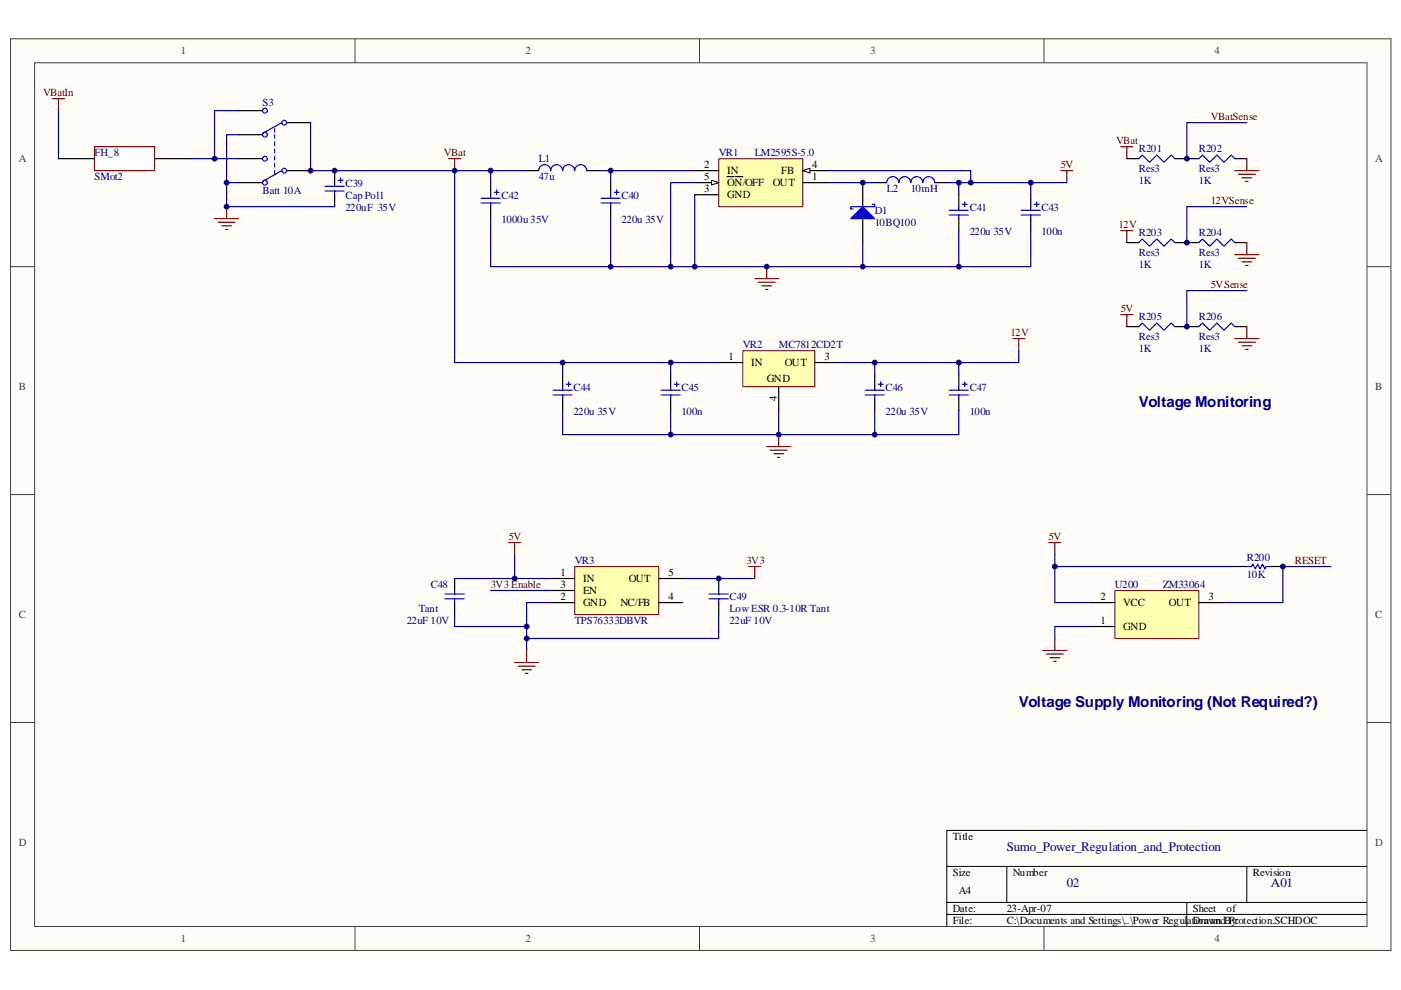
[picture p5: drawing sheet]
<svg xmlns="http://www.w3.org/2000/svg" width="297mm" height="210mm" viewBox="0 0 297 210" stroke-linecap="round" stroke-linejoin="round" font-family="sans-serif">
<path d="M2.3 8.3h292.6v193.3h-292.6z" fill="#fffcf8"/>
<path d="M2.2 8.2h292.7v193.4h-292.7z" fill="none" stroke="#404040" stroke-width=".21"/>
<path d="M7.4 13.3h282.4v183.2h-282.4z" fill="#fffcf8"/>
<g fill="none" stroke="#404040" stroke-width=".21">
<path d="M7.3 13.3h282.5v183.2h-282.5zM75.3 8.2v5.1M148.3 8.2v5.1M221.3 8.2v5.1M2.2 56.6h5.1M289.8 56.6h5.1M2.2 104.9h5.1M289.8 104.9h5.1M2.2 153.2h5.1M289.8 153.2h5.1M75.3 196.5v5.1M148.3 196.5v5.1"/>
<path d="M221.3 196.5v5.1"/>
</g>
<path d="M289.8 176.1h-89.1v20.4M200.7 183.8h89.1M200.7 191.4h89.1M200.7 194h89.1M213.5 183.8v7.6M251.6 191.4v5.1M264.3 183.8v7.6" fill="none" stroke="#000" stroke-width=".21"/>
<path d="M95.1 33.7h2.6M96.4 33.7v2.5M222.4 115.1h2.5M223.6 115.1v2.5M221.1 138h5.1M221.8 138.7h3.6M222.6 139.5h2.1M223.6 135.4v2.6M223.4 140.3h.5" fill="none" stroke="#800000" stroke-width=".25"/>
<path d="M223.6 117.6v10.2h7.7M223.6 120.2h38.2M231.3 132.9h-7.7v2.5M282.2 120.2h-10.2v7.6h-12.7" fill="none" stroke="#000080" stroke-width=".25"/>
<path d="M261.8 120.2h2.5M269.4 120.2h2.6" fill="none" stroke="#000" stroke-width=".25"/>
<path d="M264.3 120.2h1.1l.2-.5 .5 1 .6-1 .5 1 .5-1 .5 1 .2-.5h1" fill="none" stroke="#00f" stroke-width=".25"/>
<path d="M236.4 125.3h17.8v10.1h-17.8z" fill="#ffffb0"/>
<path d="M236.4 125.3h17.8v10.1h-17.8z" fill="none" stroke="#800000" stroke-width=".21"/>
<path d="M238.9 33.7h2.5M249.1 33.7h5.1M261.8 33.7h2.5M238.9 51.5h2.5M249.1 51.5h5.1M261.8 51.5h2.5M238.9 69.3h2.5M249.1 69.3h5.1M261.8 69.3h2.5M231.3 127.8h5.1M231.3 132.9h5.1M254.2 127.8h5.1" fill="none" stroke="#000" stroke-width=".25"/>
<g fill="none" stroke="#800000" stroke-width=".25">
<path d="M237.6 31.1h2.6M238.9 31.1v2.6M261.8 36.2h5.1M262.6 37h3.5M263.3 37.7h2.1M264.1 38.5h.5M264.3 33.7v2.5M237.6 48.9h2.6M238.9 48.9v2.6M261.8 54h5.1M262.6 54.8h3.5M263.3 55.5h2.1"/>
<path d="M264.1 56.3h.5M264.3 51.5v2.5M237.6 66.7h2.6M238.9 66.7v2.6M261.8 71.8h5.1M262.6 72.6h3.5M263.3 73.3h2.1M264.1 74.1h.5M264.3 69.3v2.5"/>
</g>
<path d="M241.4 33.7l.8-.8 1.5 1.5 1.6-1.5 1.5 1.5 1.5-1.5 .8 .8M254.2 33.7l.7-.8 1.6 1.5 1.5-1.5 1.5 1.5 1.5-1.5 .8 .8M241.4 51.5l.8-.8 1.5 1.5 1.6-1.5 1.5 1.5 1.5-1.5 .8 .8M254.2 51.5l.7-.8 1.6 1.5 1.5-1.5 1.5 1.5 1.5-1.5 .8 .8M241.4 69.3l.8-.8 1.5 1.5 1.6-1.5 1.5 1.5 1.5-1.5 .8 .8M254.2 69.3l.7-.8 1.6 1.5 1.5-1.5 1.5 1.5 1.5-1.5 .8 .8" fill="none" stroke="#00f" stroke-width=".25"/>
<path d="M264.3 26h-12.7v7.7M264.3 43.8h-12.7v7.7M264.3 61.6h-12.7v7.7" fill="none" stroke="#000080" stroke-width=".25"/>
<path d="M152.4 33.7h17.8v10.2h-17.8z" fill="#ffffb0"/>
<path d="M152.4 33.7h17.8v10.2h-17.8z" fill="none" stroke="#800000" stroke-width=".21"/>
<path d="M170.2 36.2h5.1" fill="none" stroke="#000" stroke-width=".25"/>
<path d="M170.2 36.2l1.5-.5v1z" fill="#fffcf8" stroke="#000" stroke-width=".21"/>
<path d="M147.3 38.7h5.1" fill="none" stroke="#000" stroke-width=".25"/>
<path d="M150.9 38.2l1.5 .5-1.5 .5z" fill="#fffcf8" stroke="#000" stroke-width=".21"/>
<g fill="none" stroke="#000" stroke-width=".25">
<path d="M104 38.7v2.6M111.7 36.2h2.5M124.4 36.2h2.5M129.5 38.7v2.6M147.3 36.2h5.1M154.2 37.5h1.5M156 37.5h1.5M170.2 38.7h5.1M182.9 38.7v5.1M185.5 38.7h2.5M198.2 38.7h2.5M104 43.8v2.6"/>
<path d="M129.5 43.8v2.6M147.3 41.3h5.1M182.9 46.4v5.1M203.3 41.3v2.5M203.3 46.4v2.5M218.5 41.3v2.5M218.5 46.4v2.5"/>
</g>
<g fill="none" stroke="#00f" stroke-width=".25">
<path d="M114.2 36.2a1.27 1.27 0 0 1 1.3-1.3 1.27 1.27 0 0 1 1.3 1.3 1.27 1.27 0 0 1 1.2-1.3 1.27 1.27 0 0 1 1.3 1.3 1.27 1.27 0 0 1 1.3-1.3 1.27 1.27 0 0 1 1.2 1.3 1.28 1.28 0 0 1 1.3-1.3 1.28 1.28 0 0 1 1.3 1.3M188 38.7a1.28 1.28 0 0 1 1.3-1.2 1.28 1.28 0 0 1 1.3 1.2 1.27 1.27 0 0 1 1.2-1.2 1.27 1.27 0 0 1 1.3 1.2 1.27 1.27 0 0 1 1.3-1.2 1.27 1.27 0 0 1 1.2 1.2 1.27 1.27 0 0 1 1.3-1.2 1.27 1.27 0 0 1 1.3 1.2M102 42.1h4.1M102 43.1h4.1M104 41.3v.8M104 43.1v.7M104.8 40.8h1M105.3 40.3v1M127.4 42.1h4.1M127.4 43.1h4.1M129.5 41.3v.8M129.5 43.1v.7"/>
<path d="M130.2 40.8h1.1M130.7 40.3v1M185 43.3h.5v.5h-5.1v.5h.5M201.2 44.6h4.1M201.2 45.6h4.1M203.3 43.8v.8M203.3 45.6v.8M204 43.3h1.1M204.6 42.8v1M216.5 44.6h4.1M216.5 45.6h4.1M218.5 43.8v.8"/>
<path d="M218.5 45.6v.8M219.3 43.3h1M219.8 42.8v1"/>
</g>
<path d="M180.4 46.4l2.5-2.6 2.6 2.6z" fill="#00f" stroke="#00f" stroke-width=".25"/>
<g fill="none" stroke="#000080" stroke-width=".25">
<path d="M111.7 36.2h-7.7v2.5M126.9 36.2h2.6M147.3 36.2h-17.8v2.5M147.3 38.7h-5.1v17.9M175.3 36.2h30.5v2.5h12.7v2.6M175.3 38.7h10.2M200.7 38.7h5.1M203.3 38.7v2.6M218.5 38.7h7.7M104 46.4v10.2h25.5M129.5 46.4v10.2h53.4v-5.1M147.3 41.3v15.3"/>
<path d="M182.9 56.6h20.4M203.3 48.9v7.7h15.2v-7.7"/>
</g>
<path d="M224.9 36.2h2.6M226.2 36.2v2.5" fill="none" stroke="#800000" stroke-width=".25"/>
<path d="M157.5 74.4h15.3v7.6h-15.3z" fill="#ffffb0"/>
<path d="M157.5 74.4h15.3v7.6h-15.3z" fill="none" stroke="#800000" stroke-width=".21"/>
<path d="M119.3 79.5v2.5M142.2 79.5v2.5M152.4 76.9h5.1M172.7 76.9h5.1M185.5 79.5v2.5M203.3 79.5v2.5M119.3 84.5v2.6M142.2 84.5v2.6M165.1 82v5.1M185.5 84.5v2.6M203.3 84.5v2.6" fill="none" stroke="#000" stroke-width=".25"/>
<path d="M96.4 36.2v40.7h56M119.3 76.9v2.6M142.2 76.9v2.6M177.8 76.9h7.7v2.6M185.5 76.9h17.8v2.6M216 74.4v2.5h-12.7M119.3 87.1v5.1h84v-5.1M142.2 87.1v5.1M165.1 87.1v5.1M185.5 87.1v5.1M144.7 122.7h15.3" fill="none" stroke="#000080" stroke-width=".25"/>
<g fill="none" stroke="#00f" stroke-width=".25">
<path d="M117.3 82.8h4M117.3 83.8h4M119.3 82v.8M119.3 83.8v.7M120.1 81.5h1M120.6 81v1M140.2 82.8h4M140.2 83.8h4M142.2 82v.8M142.2 83.8v.7M143 81.5h1M143.5 81v1"/>
<path d="M183.4 82.8h4.1M183.4 83.8h4.1M185.5 82v.8M185.5 83.8v.7M186.2 81.5h1M186.7 81v1M201.2 82.8h4.1M201.2 83.8h4.1M203.3 82v.8M203.3 83.8v.7M204 81.5h1.1M204.6 81v1"/>
</g>
<g fill="none" stroke="#800000" stroke-width=".25">
<path d="M160 59.1h5.1M160.8 59.9h3.5M162.6 56.6v2.5M161.5 60.6h2.1M162.3 61.4h.5M214.7 71.8h2.6M216 71.8v2.6M162.6 94.7h5.1M163.3 95.5h3.6M164.1 96.2h2M164.8 97h.6M165.1 92.2v2.5"/>
<path d="M107.8 115.1h2.6M109.1 115.1v2.5"/>
</g>
<path d="M121.9 120.2h17.8v10.2h-17.8z" fill="#ffffb0"/>
<path d="M121.9 120.2h17.8v10.2h-17.8z" fill="none" stroke="#800000" stroke-width=".21"/>
<g fill="none" stroke="#000" stroke-width=".25">
<path d="M50.6 38.7h5.1M50.6 33.7h5.1M50.6 28.6h5.1M50.6 23.5h5.1M60.8 36.2h5M60.8 26h5M70.9 36.2v2.5M70.9 41.3v2.5M96.4 122.7v2.5M96.4 127.8v2.5M116.8 122.7h5M116.8 127.8h5"/>
<path d="M116.8 125.2h5M139.7 122.7h5M139.7 127.8h5M152.4 122.7v2.5M152.4 127.8v2.5"/>
</g>
<path d="M40.4 33.7h10.2M50.6 38.7h-2.6v5.1h22.9M50.6 28.6h-2.6v10.1M50.6 23.5h-5.1v10.2M65.8 26v10.2h38.2M109.1 117.6v5.1h7.7M96.4 130.3v2.6h15.3M96.4 122.7h12.7M104 125.2h12.8M116.8 127.8h-5.1v10.2M152.4 130.3v5.1h-40.7" fill="none" stroke="#000080" stroke-width=".25"/>
<g fill="none" stroke="#800000" stroke-width=".25">
<path d="M11.1 20.9h2.6M12.4 20.9v2.6M45.5 46.4h5.1M46.3 47.1h3.5M47 47.9h2.1M47.8 48.7h.5M48 43.8v2.6M111.7 138v2.5M158.7 120.2h2.6M160 120.2v2.5M109.1 140.5h5.1M109.9 141.3h3.6"/>
<path d="M110.6 142h2.1M111.4 142.8h.5"/>
</g>
<g fill="none" stroke="#00f" stroke-width=".25">
<path d="M58.2 27.3v.7M58.2 28.6v.7M58.2 30.1v.8M58.2 31.6v.8M58.2 33.1v.8M58.2 34.7v.7M58.2 36.2v.8M59.8 36.2l-4.1 2.3M59.8 26l-4.1 2.3M68.9 39.5h4.1M70.9 38.7v.8M71.7 38.2h1"/>
<path d="M72.2 37.7v1M68.9 40.5h4.1M70.9 40.5v.8M94.4 126h4M94.4 127h4M96.4 125.2v.8M96.4 127v.8M150.3 126h4.1M150.3 127h4.1M152.4 125.2v.8M152.4 127v.8"/>
<circle cx="56.2" cy="28.6" r=".51"/>
<circle cx="56.2" cy="38.7" r=".51"/>
<circle cx="56.2" cy="23.5" r=".51"/>
<circle cx="56.2" cy="33.7" r=".51"/>
<circle cx="60.3" cy="26" r=".51"/>
<circle cx="60.3" cy="36.2" r=".51"/>
</g>
<path d="M20 31.1v5.1h12.8v-5.1z" fill-rule="evenodd" fill="#fff" stroke="#800000" stroke-width=".25"/>
<path d="M12.4 33.7h7.6M32.8 33.7h7.6" fill="none" stroke="#000" stroke-width=".25"/>
<path d="M12.4 23.5v10.2" fill="none" stroke="#000080" stroke-width=".25"/>
<g fill="#000080" stroke="#000080" stroke-width=".21">
<circle cx="45.5" cy="33.7" r=".51"/>
<circle cx="48" cy="43.8" r=".51"/>
<circle cx="48" cy="38.7" r=".51"/>
<circle cx="65.8" cy="36.2" r=".51"/>
<circle cx="70.9" cy="36.2" r=".51"/>
<circle cx="96.4" cy="36.2" r=".51"/>
<circle cx="104" cy="36.2" r=".51"/>
<circle cx="109.1" cy="122.7" r=".51"/>
<circle cx="111.7" cy="135.4" r=".51"/>
<circle cx="111.7" cy="132.9" r=".51"/>
<circle cx="119.3" cy="76.9" r=".51"/>
<circle cx="129.5" cy="56.6" r=".51"/>
<circle cx="129.5" cy="36.2" r=".51"/>
<circle cx="142.2" cy="92.2" r=".51"/>
<circle cx="142.2" cy="76.9" r=".51"/>
<circle cx="142.2" cy="56.6" r=".51"/>
<circle cx="147.3" cy="56.6" r=".51"/>
<circle cx="152.4" cy="122.7" r=".51"/>
<circle cx="162.6" cy="56.6" r=".51"/>
<circle cx="165.1" cy="92.2" r=".51"/>
<circle cx="182.9" cy="56.6" r=".51"/>
<circle cx="182.9" cy="38.7" r=".51"/>
<circle cx="185.5" cy="92.2" r=".51"/>
<circle cx="185.5" cy="76.9" r=".51"/>
<circle cx="203.3" cy="76.9" r=".51"/>
<circle cx="203.3" cy="56.6" r=".51"/>
<circle cx="203.3" cy="38.7" r=".51"/>
<circle cx="205.8" cy="38.7" r=".51"/>
<circle cx="218.5" cy="38.7" r=".51"/>
<circle cx="223.6" cy="120.2" r=".51"/>
<circle cx="251.6" cy="69.3" r=".51"/>
<circle cx="251.6" cy="51.5" r=".51"/>
<circle cx="251.6" cy="33.7" r=".51"/>
<circle cx="272" cy="120.2" r=".51"/>
</g>
<g font-size="3.2" fill="#000080">
<text x="241.5" y="86.4">Voltage Monitoring</text>
<text x="216" y="150">Voltage Supply Monitoring (Not Required?)</text>
</g>
<g font-size="2.8" fill="#000080">
<text x="213.5" y="180.6">Sumo_Power_Regulation_and_Protection</text>
<text x="226.2" y="188.2">02</text>
<text x="269.4" y="188.2">A01</text>
</g>
<g font-size="2.3" fill="#404040">
<text x="38.4" y="11.5">1</text>
<text x="111.4" y="11.5">2</text>
<text x="184.5" y="11.5">3</text>
<text x="257.5" y="11.5">4</text>
<text x="4" y="34.4">A</text>
<text x="291.6" y="34.4">A</text>
<text x="4" y="82.7">B</text>
<text x="291.6" y="82.7">B</text>
<text x="4" y="131">C</text>
<text x="291.6" y="131">C</text>
<text x="4" y="179.4">D</text>
<text x="291.6" y="179.4">D</text>
<text x="38.4" y="199.7">1</text>
<text x="111.4" y="199.7">2</text>
<text x="184.5" y="199.7">3</text>
<text x="257.5" y="199.7">4</text>
</g>
<g font-size="2.3" fill="#800000">
<text x="9.1" y="20.4">VBatIn</text>
<text x="256.7" y="25.5">VBatSense</text>
<text x="94.1" y="33.1">VBat</text>
<text x="224.9" y="35.6">5V</text>
<text x="236.6" y="30.5">VBat</text>
<text x="256.7" y="43.3">12VSense</text>
<text x="237.1" y="48.3">12V</text>
<text x="256.7" y="61.1">5VSense</text>
<text x="214.2" y="71.2">12V</text>
<text x="237.6" y="66.2">5V</text>
<text x="107.9" y="114.5">5V</text>
<text x="158.2" y="119.6">3V3</text>
<text x="222.4" y="114.5">5V</text>
<text x="274.5" y="119.6">RESET</text>
<text x="104" y="124.7">3V3 Enable</text>
</g>
<g font-size="2.3" fill="#000080">
<text x="55.7" y="22.4">S3</text>
<text x="20.1" y="33.1">FH_8</text>
<text x="114.2" y="34.4">L1</text>
<text x="152.4" y="33.1">VR1</text>
<text x="160" y="33.1">LM2595S-5.0</text>
<text x="241.5" y="32.3">R201</text>
<text x="254.2" y="32.3">R202</text>
<text x="20.1" y="38.2">SMot2</text>
<text x="55.7" y="41.2">Batt 10A</text>
<text x="73.2" y="39.7">C39</text>
<text x="114.2" y="38.2">47u</text>
<text x="188" y="40.7">L2</text>
<text x="193.1" y="40.7">10mH</text>
<text x="241.5" y="38.9">1K</text>
<text x="241.5" y="36.4">Res3</text>
<text x="254.2" y="38.9">1K</text>
<text x="254.2" y="36.4">Res3</text>
<text x="73.2" y="44.8">220uF 35V</text>
<text x="73.2" y="42.2">Cap Pol1</text>
<text x="106.3" y="47.3">1000u 35V</text>
<text x="106.3" y="42.2">C42</text>
<text x="131.8" y="47.3">220u 35V</text>
<text x="131.8" y="42.2">C40</text>
<text x="185.5" y="45.3">D1</text>
<text x="185.5" y="47.8">10BQ100</text>
<text x="205.6" y="44.8">C41</text>
<text x="220.8" y="44.8">C43</text>
<text x="205.6" y="49.9">220u 35V</text>
<text x="220.8" y="49.9">100n</text>
<text x="241.5" y="50.1">R203</text>
<text x="254.2" y="50.1">R204</text>
<text x="241.5" y="56.7">1K</text>
<text x="241.5" y="54.2">Res3</text>
<text x="254.2" y="56.7">1K</text>
<text x="254.2" y="54.2">Res3</text>
<text x="241.5" y="67.9">R205</text>
<text x="254.2" y="67.9">R206</text>
<text x="157.5" y="73.8">VR2</text>
<text x="165.1" y="73.8">MC7812CD2T</text>
<text x="241.5" y="74.6">1K</text>
<text x="241.5" y="72">Res3</text>
<text x="254.2" y="74.6">1K</text>
<text x="254.2" y="72">Res3</text>
<text x="121.6" y="83">C44</text>
<text x="144.5" y="83">C45</text>
<text x="187.8" y="83">C46</text>
<text x="205.6" y="83">C47</text>
<text x="121.6" y="88.1">220u 35V</text>
<text x="144.5" y="88.1">100n</text>
<text x="187.8" y="88.1">220u 35V</text>
<text x="205.6" y="88.1">100n</text>
<text x="121.9" y="119.6">VR3</text>
<text x="264.4" y="119.1">R200</text>
<text x="91.3" y="124.7">C48</text>
<text x="236.4" y="124.7">U200</text>
<text x="246.5" y="124.7">ZM33064</text>
<text x="264.4" y="122.6">10K</text>
<text x="88.8" y="129.8">Tant</text>
<text x="154.7" y="127.2">C49</text>
<text x="154.7" y="129.8">Low ESR 0.3-10R Tant</text>
<text x="86.2" y="132.3">22uF 10V</text>
<text x="121.9" y="132.3">TPS76333DBVR</text>
<text x="154.7" y="132.3">22uF 10V</text>
</g>
<g font-size="2.3">
<text x="149.3" y="35.6">2</text>
<text x="172.2" y="35.6">4</text>
<text x="149.3" y="38.2">5</text>
<text x="149.3" y="40.7">3</text>
<text x="154.2" y="39.5">ON/OFF</text>
<text x="154.2" y="42">GND</text>
<text x="154.2" y="36.9">IN</text>
<text x="163.8" y="39.5">OUT</text>
<text x="165.6" y="36.9">FB</text>
<text x="172.2" y="38.2">1</text>
<text x="154.4" y="76.3">1</text>
<text x="159.3" y="77.6">IN</text>
<text x="166.4" y="77.6">OUT</text>
<text x="174.8" y="76.3">3</text>
<text x="162.6" y="80.9">GND</text>
<text x="164.7" y="85.1" transform="rotate(-90 164.7 85.1)">4</text>
<text x="118.8" y="122.1">1</text>
<text x="118.8" y="124.7">3</text>
<text x="123.6" y="123.4">IN</text>
<text x="123.6" y="126">EN</text>
<text x="133.3" y="123.4">OUT</text>
<text x="141.7" y="122.1">5</text>
<text x="118.8" y="127.2">2</text>
<text x="123.6" y="128.5">GND</text>
<text x="131.5" y="128.5">NC/FB</text>
<text x="141.7" y="127.2">4</text>
<text x="233.3" y="127.2">2</text>
<text x="238.1" y="128.5">VCC</text>
<text x="247.8" y="128.5">OUT</text>
<text x="256.2" y="127.2">3</text>
<text x="233.3" y="132.3">1</text>
<text x="238.1" y="133.6">GND</text>
<text x="202" y="178.1">Title</text>
<text x="202" y="185.8">Size</text>
<text x="214.7" y="185.8">Number</text>
<text x="265.6" y="185.8">Revision</text>
<text x="203.3" y="189.6">A4</text>
<text x="202" y="193.4">Date:</text>
<text x="202" y="195.9">File:</text>
<text x="213.5" y="195.9">C:\Documents and Settings\..\Power Regulation and Protection.SCHDOC</text>
<text x="213.5" y="193.4">23-Apr-07</text>
<text x="252.9" y="193.4">Sheet</text>
<text x="252.9" y="195.9">Drawn By:</text>
<text x="260" y="193.4">of</text>
</g>
</svg>
